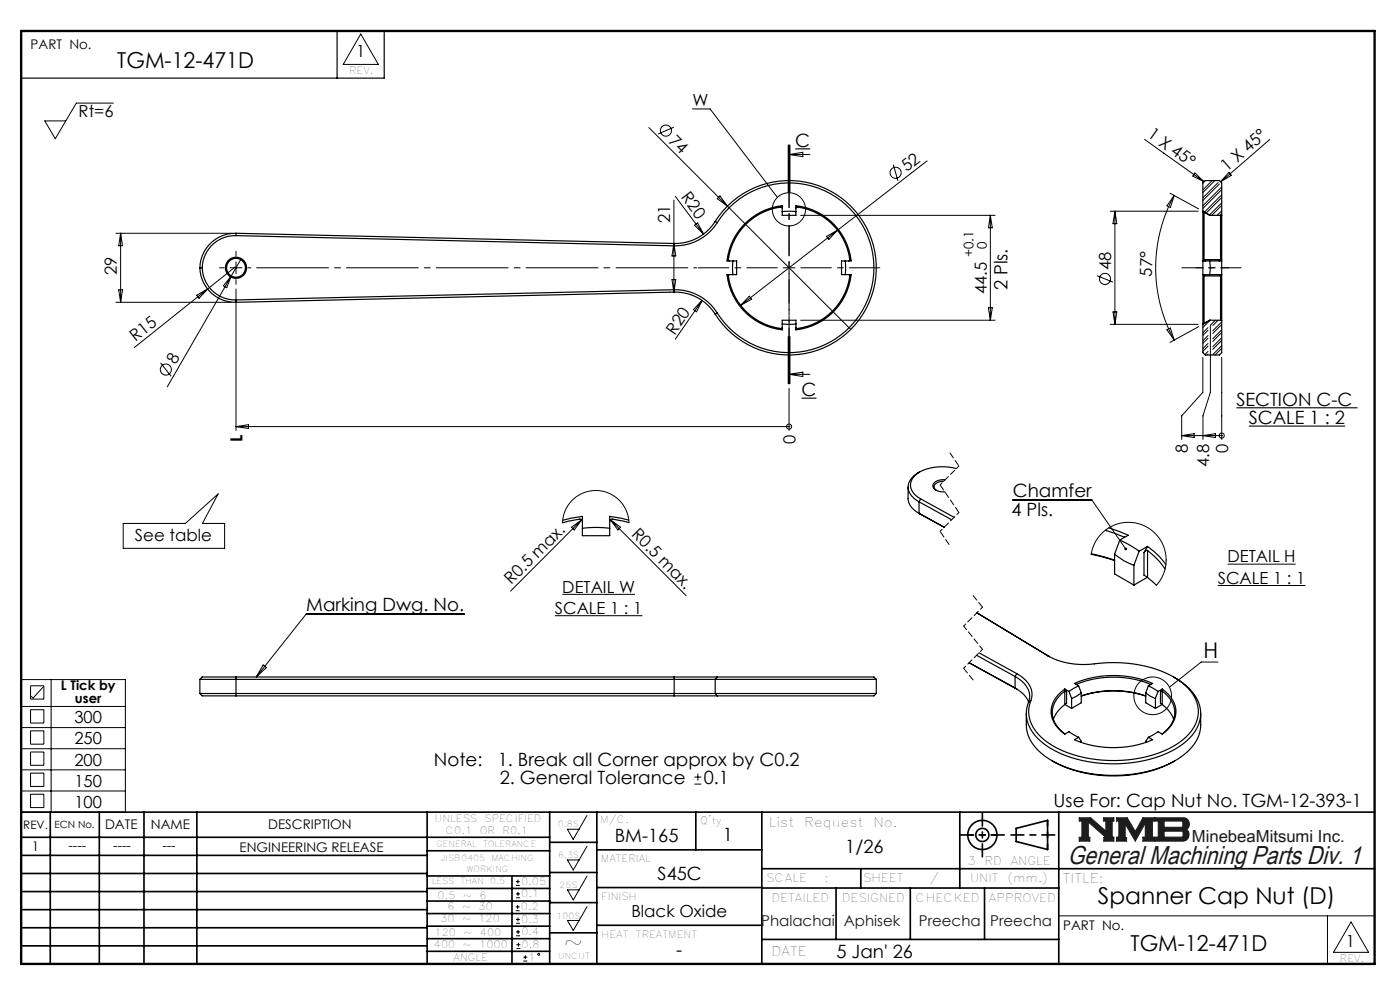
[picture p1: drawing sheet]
<svg xmlns="http://www.w3.org/2000/svg" width="297mm" height="210mm" viewBox="0 0 297 210" stroke-linecap="round" stroke-linejoin="round" font-family="sans-serif">
<g fill="none" stroke="#000" stroke-width=".35">
<path d="M4.5 172.3h287.1M4.5 177.6h112.1M10.7 172.3v32.2M21.1 172.3v32.2M30.5 172.3v32.2M41.8 172.3v32.2M90.6 172.3v32.2M116.6 172.3v32.2M116.6 178.7h10M126.6 172.3v32.2M147.6 172.3v8M161.6 172.3v32.2"/>
<path d="M203.6 172.3v16.1M215.6 175.7l6.6-1.7v6.2l-6.6-1.7zM224.6 172.3v32.2M4.5 185.3h86.1M4.5 181.4h86.1M4.5 189.1h86.1M4.5 193h86.1M4.5 196.8h86.1M90.6 199.1h26M90.6 193.8h26M90.6 188.5h26M90.6 191.1h26"/>
<path d="M90.6 180.5h26M90.6 185.8h26M90.6 196.5h26M108.6 185.8v18.5M116.6 185.1h10M116.6 191.5h10M116.6 197.9h10M126.6 196.3h35M126.6 188.3h35M126.6 180.3h35M161.6 184.3h130M161.6 199.3h63"/>
<path d="M161.6 188.4h63M177.4 188.4v10.9M182.6 184.3v4.1M193.1 188.4v10.9M208.9 188.4v10.9M4.5 200.6h86.1M90.6 201.8h26"/>
<circle cx="208.4" cy="177.1" r="3.1"/>
<circle cx="208.4" cy="177.1" r="1.39"/>
</g>
<path d="M228.9 173.5h2.5l3.2 2.8v-2.1h-.5v-.7h2.2v.7h-.4v3.4h.4v.8h-2.1v-.8h.4l-3.7-3.2v3.2h.3v.8h-2.3v-.8h.6v-3.4h-.6zM236.9 173.5h2.2l1.7 2.9 1.7-2.9h2.4v.7h-.4v3.4h.4v.8h-2.4v-.8h.5v-3l-2.2 3.8-2.1-3.6v2.9h.3v.7h-2.1v-.8h.5v-3.4h-.5zM245.2 173.5h5.9a1.34 1.34 0 0 1 1.2 1 1.34 1.34 0 0 1-.7 1.5 1.33 1.33 0 0 1 .6 1.4 1.33 1.33 0 0 1-1.2 1h-5.8v-.8h.5v-3.4h-.5zM247 174.2h3.7l.2 .2v.8l-.3 .3h-3.6zM247 176.3h3.8l.2 .3v.7l-.4 .3h-3.6z" fill="none" stroke="#191924" stroke-width=".21"/>
<path d="M76.5 7.2l3.8 6.5h-7.5zM124.5 173l-2.9 5-1.2-2.1h2.4M124.5 179.5l-2.9 5.1-1.2-2.2h2.4M124.5 185.8l-2.9 5.1-1.2-2.1h2.4M124.5 192.3l-2.9 5.1-1.2-2.1h2.4M224.6 194.3h67M281.6 194.3v10.2M286.6 195.6l3.7 6.4h-7.4z" fill="none" stroke="#000" stroke-width=".21"/>
<path d="M6.6 147.7l.4 .4M7 148.1l2.1-2.3" fill="none" stroke="#000" stroke-width=".21" stroke-dasharray="6.3 1.3 1.3 1.3"/>
<path d="M4.5 6.6h287.1" fill="none" stroke="#000" stroke-width=".21" stroke-dasharray="6.3 1.3 1.3 1.3" stroke-dashoffset="1.9"/>
<path d="M71.5 6.6v10M81.5 6.6v10h-77" fill="none" stroke="#000" stroke-width=".25"/>
<path d="M205.3 177.1h6.2M222.2 174v6.2" fill="none" stroke="#000" stroke-width=".35" stroke-dasharray="15.2 1.3 1.3 1.3" stroke-dashoffset="14.1"/>
<path d="M203.8 177.1h9.2M208.4 172.5v9.2M214.5 177.1h9.3" fill="none" stroke="#000" stroke-width=".35" stroke-dasharray="15.2 1.3 1.3 1.3" stroke-dashoffset="12.5"/>
<path d="M4.5 6.6h287.1v197.9h-287.1z" fill="none" stroke="#000" stroke-width=".5"/>
<path d="M228.9 173.5v.7h.6v3.4h-.6v.8h2.3v-.8h-.3v-3.2l3.7 3.2h-.4v.8h2.1v-.8h-.4v-3.4h.4v-.7h-2.2v.7h.5v2.1l-3.2-2.8zM236.9 173.5v.7h.5v3.4h-.5v.8h2.1v-.7h-.3v-2.9l2.1 3.6 2.2-3.8v3h-.5v.8h2.4v-.8h-.4v-3.4h.4v-.7h-2.4l-1.7 2.9-1.7-2.9zM247 176.3h3.7l.3 .3v.7l-.3 .3h-3.7zM245.2 173.5v.7h.5v3.4h-.5v.8l6.2-.1 .6-.4 .2-.8-.1-.7-.5-.4a1.34 1.34 0 0 0 .7-1.5 1.34 1.34 0 0 0-1.2-1zM247 174.2h3.7l.2 .2v.8l-.3 .3h-3.6z" fill-rule="evenodd" fill="#191924"/>
<g fill="none" stroke="#000" stroke-width=".21">
<path d="M24.1 21.9h-7.9l-4.5 7.5-2.2-3.8h4.5M137.6 27.1l16.7 16.6M142.9 27l-3.3 1.4M146.9 23.1h3.7l14.3 18.8M167.2 30.8v10M167.4 30.8v10M167.4 32.8h4.4M167.4 32.8l2.9-.5v.9zM167.6 30.8v10M189.5 34.9l1 3.5M196.7 34.1l-19 14.7M242.8 29.6l12.6 9"/>
<path d="M253.5 36.7l1.9 1.9-2.4-1.2zM257.2 38.3l-2 2M257.7 38.3l-2.5 2.5M258.4 38.7l-3.2 3.3M258.7 39l-3.5 3.5M259.2 39.6l-4 4M260.7 36.6l.5 .6-2.3 1.4zM269.4 29.6l-10.5 9M24.6 49.5h24.5M25.6 49.5v14.6M25.6 49.5l.4 2.6h-.8zM48.8 56.8h2.5"/>
<path d="M49.1 58.5l-1 2.5-.7-.4zM49.9 56.6l-5.9 4.7M50.1 55.6v2.5M51.1 55.1l-15.6 27M142 51.7h.1M142.6 59.3h.8l-.4 2.7zM143 42.4v19.6M143 51.7l.4 2.6h-.8zM143.3 41.7l6 8M147.3 47.8l.7-.5 1.3 2.4zM152.2 42.1l.5-.5 1.6 2.1zM154.3 43.7l26.2 26.2"/>
<path d="M166.1 56.8h2.5M167.4 55.6v2.5M169.8 45.7h41.3M175.3 50.1l2.4-1.3-1.9 2zM177.7 48.8l-20.6 16M210.1 45.7v22.2M210.1 45.7l.4 2.6h-.8zM232.7 58.5l3.4 1.3M235.5 44.8h18.7M236.5 44.8v24M236.5 44.8l.4 2.6h-.8zM248.2 41l6.1 3.3"/>
<path d="M249.1 41.5a31.9 31.9 0 0 0 0 30.6M249.1 41.5l-.8 2.5-.7-.3zM259.2 41.3l-3.7 3.7M259.2 43l-2.6 2.6M259.2 44.7l-1 1M259.2 40.2l-4 4M259.2 41.9l-3.3 3.3M259.2 43.6l-2.1 2.1M259.2 45.3l-.4 .4M24.6 64.1h24.5M25.2 61.5h.8l-.4 2.6zM34.1 77l2.2 2.8"/>
<path d="M41.7 62.6l2.3-1.3-1.8 2zM44 61.3l-15.5 12.4M50.1 61.3v30M142 62h.1M148.9 63.7l-5.6 8.3M148.9 63.7l-1.1 2.4-.7-.4zM159 62.8l.5 .7-2.4 1.3zM167.2 71.4v10M167.4 71.4v10M167.4 79.4l2.9-.5v1zM167.4 79.4h4.4M167.6 71.4v10z"/>
<path d="M169.8 67.9h41.3M209.7 65.3h.8l-.4 2.6zM235.5 68.8h18.7M236.1 66.2h.8l-.4 2.6zM247.6 69.9l.7-.3 .8 2.5zM254.3 69.3l-6.1 3.3M255.2 75.8v7.4l-4.5 5v5M255.4 68.7l-.2 .2M256.3 69.5l-1.1 1.1M256.3 71.2l-1.1 1.1M256.3 72.9l-1.1 1.1M256.3 74.5l-.7 .7"/>
<path d="M256.3 70.1l-1.1 1.1M256.3 71.7l-1.1 1.1M256.3 73.4l-1.1 1.1M256.3 75.1l-.2 .2M256.6 68l-1.4 1.5M256.8 68.9v14.3l-1.6 5v5M257.8 67.9l-1 1M258.4 67.9l-1.1 1.2M259.2 75.8v17.4M259.2 68.3l-1.9 1.9M259.2 70l-1.9 1.9M259.2 71.6l-1.9 1.9"/>
<path d="M259.2 73.3l-1.9 1.9M259.2 68.8l-1.9 1.9M259.2 70.5l-1.9 1.9M259.2 72.2l-1.9 1.9M259.2 73.9l-1.4 1.4M50.1 90.5h117.3M50.1 90.5l2.6-.4v.8zM167.4 90.5h.1M167.4 82.4v8.9M250.7 92.4h8.5M250.7 92.4l2.6-.4v.8zM255.2 92.4l2.6-.4v.8z"/>
<path d="M259.2 92.4h.1M26.1 111h13.2l7-6.2-3.4 6.2h4.8v5.3h-21.6zM121.2 111.8l2.2-1.5-1.6 2.1zM123.4 110.3l-15.1 15.1M129.5 110.3l16.1 16M129.5 110.3l2.2 1.5-.6 .6zM133.4 110.9l-.2-1.4-.4-1.3-.7-1.2-.9-1-1-.9-1.2-.6-1.3-.3-1.4-.2-1.3 .2-1.3 .4-1.1 .6-1.1 .8-.9 1.1-.7 1.2-.4 1.3-.2 1.3M214.9 106h16.7l7.2 10.4M231.5 117.6l.5-1.8 .9-1.7 1.2-1.3 1.6-1.1 1.7-.7 1.9-.2 1.8 .2 1.7 .6 1.6 .9 1.3 1.4 1 1.6 .5 1.8 .2 1.8-.3 1.9-.7 1.6-1.1 1.6M260.4 119.7h14.5M98.5 130.3h-33.6l-10.5 13.3M117.7 130.6h18.6"/>
<path d="M119.3 126.1h15.4M258.4 124.2h18.5M4.5 144.2h22.1v28.1h-22.1zM4.5 149.9h22.1M4.5 154.3h22.1M4.5 158.8h22.1M6.5 145.5h2.8v2.8h-2.8zM6.5 150.5h2.8v2.9h-2.8zM6.5 155h2.8v2.9h-2.8zM6.5 159.5h2.8v2.8h-2.8zM10.8 144.2v28.1M55.8 141l.7 .6-2.1 2z"/>
<path d="M258.4 140.4h-3.6l-6.7 5.4M4.5 163.3h22.1M4.5 167.8h22.1M6.5 164h2.8v2.8h-2.8zM6.5 168.5h2.8v2.8h-2.8zM147.3 166.3h1.5M147.3 164.8h1.5M148 164.1v1.5M109.4 193.2h.8M109.4 192.4h.8M109.5 187.8h.8M109.5 187h.8"/>
<path d="M109.5 195.9h.8M109.5 195h.8M109.5 190.4h.8M109.5 189.6h.8M109.5 198.5h.8M109.5 197.7h.8M109.8 192v.8M109.9 186.6v.8M109.9 194.6v.8M109.9 189.2v.8M109.9 197.3v.8M110 200v.8"/>
<path d="M109.6 201.2h.8M109.6 200.4h.8M111 203.9h.9M111 203h.9M111.4 202.6v.9"/>
<circle cx="141.3" cy="27.7" r="1.18"/>
<circle cx="190" cy="36.6" r="1.18"/>
<circle cx="167.4" cy="44.4" r="3.5"/>
<circle cx="234.4" cy="59.2" r="1.18"/>
<circle cx="35.2" cy="78.4" r="1.18"/>
<circle cx="167.4" cy="90.5" r=".54"/>
<circle cx="259.2" cy="92.4" r=".54"/>
<circle cx="244.5" cy="147.6" r="4"/>
<circle cx="114.3" cy="202.4" r=".2"/>
</g>
<path d="M168.7 31.6h3.2M170.1 84.5h3.1M262.3 86.5h25.7M264.9 90.4h20.5" fill="none" stroke="#000" stroke-width=".24"/>
<path d="M167.4 30.8v50.6" fill="none" stroke="#000" stroke-width=".21" stroke-dasharray="6.3 1.3 1.3 1.3" stroke-dashoffset="3.3"/>
<path d="M201.4 95.9l2 3M199.4 112.7l2 2.9" fill="none" stroke="#000" stroke-width=".21" stroke-dasharray="1.3 .6" stroke-dashoffset="-.2"/>
<path d="M203.4 98.9l-4 4M203.4 108.7l-4 4M208.4 128.8l-4 4M208.4 137.7l-4 4" fill="none" stroke="#000" stroke-width=".21" stroke-dasharray="1.3 .6" stroke-dashoffset=".7"/>
<path d="M199.4 102.9l4 5.8" fill="none" stroke="#000" stroke-width=".21" stroke-dasharray="1.3 .6" stroke-dashoffset="-.1"/>
<path d="M206.4 126.3l2 2.5M204.4 141.7l2 2.5" fill="none" stroke="#000" stroke-width=".21" stroke-dasharray="1.3 .6"/>
<path d="M204.4 132.8l4 4.9" fill="none" stroke="#000" stroke-width=".21" stroke-dasharray="1.3 .6" stroke-dashoffset=".3"/>
<path d="M164.9 56.8h-16.8M167.4 54.3v-16.7M167.4 59.3v16.8M169.9 56.8h16.7" fill="none" stroke="#000" stroke-width=".21" stroke-dasharray="15.2 1.3 1.3 1.3" stroke-dashoffset="8.8"/>
<path d="M47.6 56.8h-1M50.1 54.3v-1M50.1 59.3v1" fill="none" stroke="#000" stroke-width=".21" stroke-dasharray="15.2 1.3 1.3 1.3"/>
<path d="M52.6 56.8h95.2" fill="none" stroke="#000" stroke-width=".21" stroke-dasharray="15.2 1.3 1.3 1.3" stroke-dashoffset="-1.9"/>
<path d="M263.3 56.8h-12.6" fill="none" stroke="#000" stroke-width=".21" stroke-dasharray="15.2 1.3 1.3 1.3" stroke-dashoffset="10.9"/>
<path d="M253.7 56.8h7" fill="none" stroke="#000" stroke-width=".21" stroke-dasharray="15.2 1.3 1.3 1.3" stroke-dashoffset="13.6"/>
<path d="M238.6 116.3l.4-.1v.4l-.2-.2 .2 .3h-.4z" fill="#000"/>
<g fill="none" stroke="#000" stroke-width=".25">
<path d="M42.4 56.8a7.5 7.5 0 0 0 7.7 7.3M42.4 56.8h.5M42.9 56.8a7 7 0 0 0 7.2 6.8M50.1 50a7 7 0 0 0-7.2 6.8M50.1 50l92.9 2.2M50.1 49.5a7.5 7.5 0 0 0-7.7 7.3M50.1 49.5v.5M50.1 49.5l92.9 2.2M143 51.7v.5M151.7 47a10 10 0 0 1-8.7 4.7M151.7 47a18.5 18.5 0 0 1 27.8-4.2 18.5 18.5 0 0 1 0 28 18.5 18.5 0 0 1-27.8-4.2M151.7 47l.5 .2"/>
<path d="M152.2 47.2a10.5 10.5 0 0 1-9.2 5M152.2 47.2a18 18 0 0 1 26.9-4 18 18 0 0 1 0 27.2 18 18 0 0 1-26.9-4M154.8 58.3h-.2a12.6 12.6 0 0 0 11.3 11.3v-.2M155.5 55.4v2.9M157.6 47.9a13.3 13.3 0 0 1 8.3-4.3v2.1h2.9v-2.1a13.2 13.2 0 0 1 11.8 11.8h-2.1v2.9h2.1a13.2 13.2 0 0 1-11.8 11.7v-2.1h-2.9v2.1a13.2 13.2 0 0 1-11.7-11.7h2.1v-2.9h-2.1a13.3 13.3 0 0 1 3.4-7.5zM165.9 44.9h2.9M165.9 44.2v-.2a12.6 12.6 0 0 0-11.3 11.3l.2 .1M168.8 44.2l.1-.2a12.6 12.6 0 0 1 11.3 11.3l-.2 .1M179.3 55.4v2.9M180 58.3h.2a12.6 12.6 0 0 1-11.3 11.3l-.1-.2M255.2 44.9l1.6 .8M255.2 44.8v.1"/>
<path d="M255.2 58.3v10.4M255.2 44.9v10.5M255.2 55.4v2.9M255.2 55.4h4M255.2 58.3h4M255.2 44.8v-6l.5-.5h3l.5 .5v6.9M255.2 44.8l1.6 .9M255.4 58.5v10.1M255.4 45v10.1M255.4 55.1l.3 .3M255.4 58.5h3.5M255.4 55.1h3.5"/>
<path d="M255.7 58.3l-.3 .2M256.6 55.4a6.2 6.2 0 0 1 0 2.9M256.8 45.7h2.4M258.6 58.3l.3 .2M258.9 58.5v9.4M258.9 55.1l-.3 .3M258.9 45.7v9.4M259.2 58.3v9.6M259.2 45.7v9.7M259.2 55.4v2.9M50.1 63.6v.5M143 61.5a10.5 10.5 0 0 1 9.2 4.9"/>
<path d="M143 61.5l-92.9 2.1M143 61.5v.5M143 62a10 10 0 0 1 8.7 4.6M143 62l-92.9 2.1M152.2 66.4l-.5 .2M165.9 68.7h2.9M255.2 68.7v.1M256.8 67.9l-1.6 .8M256.8 67.9l-1.6 .9M256.8 67.9h2.4M259.2 67.9v6.9l-.5 .5h-3l-.5-.5v-6M202.9 99.4a11.1 11.1 0 0 0-7.8 .7"/>
<path d="M123.5 112.1a24 24 0 0 1 5.8 0M123.5 110.6l-.1-.4-.4-.1-3.7 .8M129.3 110.6l.2-.4 .4-.1 3.5 .8M133.4 110.3l-4.1-.8v4.1h-5.8v-4.1l-4.1 .9M192.6 103.3v2.5a3.7 3.7 0 0 0 2.4 3.1M194.8 108.8l.5 .3-.1-.1M195 106.4l6.9 3.9M195 108.9l5.3 2.9M195 106.4v2.5M195.1 100.1a2.98 2.98 0 0 0-1.6 4.1 4.6 4.6 0 0 0 1.8 1.6M195.1 100.1a3.6 3.6 0 0 0-2.3 4.1 4.3 4.3 0 0 0 2.2 2.2M195.3 105.8l7.1 3.9"/>
<path d="M195.3 105.8l-.3 .6M200.2 102.1a1.56 1.56 0 0 0-2 1.4l.4 .5M200.5 101.8a2.54 2.54 0 0 0-2.6 1 1.28 1.28 0 0 0 1.2 1.4l1.3 .1M231.5 117.6l5 1.3M231.5 117.5l5 1.3M234.5 112.5l4 1.5M235.2 112l4.1 1.5-1.7 1.1M236.5 117.5a11.6 11.6 0 0 0 4.1 2.4M236.5 117.5v4.2l4.1 2.4M237.6 114.6l2.1 1.1 2 1.2M237.6 114.6l-1.1 2.9M240.6 119.9v4.2"/>
<path d="M241.7 116.9l-1.1 3M242.7 117.2v4.8l.7 .5M243.4 116.8a14.3 14.3 0 0 1 3.8 3.9M243.4 116.8h-.3l-.4 .4M243.4 116.8v5.7M243.4 115.9a15.3 15.3 0 0 1 3.9 3.9M243.4 115.9l-.7 1.3M243.4 115.9l-1.7 1M207.2 139l8.1 4.5M207.2 130l15.4 9.3M207.7 138.5l8 4.4M222.6 139.3l-.3-.2a16.8 16.8 0 0 0 11.3 1.6 25.7 25.7 0 0 1 16.9 3.9 7.5 7.5 0 0 1 3.4 8.2 11.7 11.7 0 0 1-7 6.5 28.4 28.4 0 0 1-23.7-1.2 8.9 8.9 0 0 1-5-7.1l.5-2.4"/>
<path d="M243.4 122.5l-2.8 1.6M243.4 122.5l1.9 1.7M42.4 144.1h7.7M42.4 147.1h7.7M42.4 147.1l.5 .5h7.2M42.4 144.1v3M50.1 143.6h-7.2l-.5 .5M50.1 143.6v.5M50.1 147.6h92.9M50.1 143.6h92.9M50.1 144.1v3M50.1 147.1v.5"/>
<path d="M50.1 144.1h92.9M50.1 147.1h92.9M143 147.6h9.2M143 143.6h9.2M143 143.6v.5M143 147.1h8.7M143 144.1h8.7M143 147.1v.5M143 144.1v3M151.7 147.1h34.2M151.7 144.1h34.2M151.7 147.1l.5 .5"/>
<path d="M151.7 144.1v3M152.2 143.6h33.2l.5 .5M152.2 143.6l-.5 .5M185.9 147.1l-.5 .5h-33.2M185.9 144.1v3M205.6 140.6l10.1 5.5-.4-.1M215.3 143.5a4.8 4.8 0 0 1 3.1 4.9l-.2 .6M215.3 146a6 6 0 0 1 2.9 2.9M215.3 143.5v2.5M215.7 142.9a5.1 5.1 0 0 1 3.2 5.1l-.2 .6M215.7 142.9l-.4 .6M217.7 151.3a8.6 8.6 0 0 0 1.9 7.1 19.8 19.8 0 0 0 12.5 5.8 28 28 0 0 0 17.7-3.1 9.3 9.3 0 0 0 4.9-9.8"/>
<path d="M218.7 148.6l-.5 .4M225.9 146.2a5.4 5.4 0 0 0-2.6 6.4 7 7 0 0 0 2.6 3.1M225.9 155.7l.9-.5 2 1.2M225.9 146.2l.4 .6M225.9 146.2l.9 .5M225.9 146.6l.4 .2M225.9 146.6a5.1 5.1 0 0 0-1.8 7.3l1.8 1.8M225.9 149.5a6.9 6.9 0 0 0-2.4 3.1M225.9 146.6v2.9M225.9 149.4l1.4 .9M226.3 146.8v2.4l-.4 .3M226.8 146.7l.5 1.5"/>
<path d="M227.3 148.2v2.1M228.3 145.2a20.6 20.6 0 0 1 15.8 0M228.8 145.5l-2 1.2M228.8 156.4l-.9 .5a21.3 21.3 0 0 0 16.6 0l-.9-.5M228.8 145.5l-.9-.5a21.3 21.3 0 0 1 16.6 0l-.9 .5M228.8 156.4l.6 .8v.3M228.8 145.5l.6 1.5M229.4 147.6a21.4 21.4 0 0 1 13.7 0M229.4 147.7a21.8 21.8 0 0 1 13.7 0M229.4 147l-1 .7-1.1 .5M229.4 147v2.1l-2.1 1.2M243.1 147l1 .7 1 .5"/>
<path d="M243.1 147v2.1l2 1.2M243.6 145.5l2.1 1.2M243.6 156.4l-.5 .8v.3M243.6 145.5l-.5 1.5M245.1 148.2v2.1M245.7 146.7l-.6 1.5M246.2 146.8v2.4l.4 .3M246.5 149.4l-1.4 .9M246.6 146.6a5.1 5.1 0 0 1 1.7 7.3l-1.7 1.8M246.6 146.6l-.4 .2M246.6 149.5a6.9 6.9 0 0 1 2.4 3.1M246.6 146.6v2.9"/>
<path d="M246.6 155.7l-.9-.5-2.1 1.2M246.6 146.2a5.4 5.4 0 0 1 2.5 6.4 7 7 0 0 1-2.5 3.1M246.6 146.2l-.4 .6M246.6 146.2l-.9 .5M249 143.6a10.4 10.4 0 0 1 5.7 6.9 8.1 8.1 0 0 1-4 7.5 26.9 26.9 0 0 1-18.6 3.8 19.8 19.8 0 0 1-12.5-5.8 6.8 6.8 0 0 1-1.4-7M223.1 161.3a28 28 0 0 0 26.2 0"/>
<circle cx="50.1" cy="56.8" r="2"/>
<circle cx="50.1" cy="56.8" r="2.25"/>
</g>
<text font-size="5.5" fill="#191924" x="226.5" y="183.2">General Machining Parts Div. 1</text>
<g font-size="4.9">
<text x="232.9" y="191.7">Spanner Cap Nut (D)</text>
<text x="119.6" y="201.6">~</text>
</g>
<g font-size="4.7">
<text x="24.9" y="14.4">TGM-12-471D</text>
<text x="239.8" y="201.7">TGM-12-471D</text>
</g>
<text font-size="4.6" x="255.3" y="139.5">H</text>
<g font-size="3.9">
<text x="168.7" y="31.2">C</text>
<text x="213.7" y="61.6" transform="rotate(-90 213.7 61.6)">2 Pls.</text>
<text x="170.1" y="84">C</text>
<text x="262.3" y="86.1">SECTION C-C</text>
<text x="264.9" y="90">SCALE 1 : 2</text>
<text x="214.9" y="105.4">Chamfer</text>
<text x="214.6" y="109.4">4 Pls.</text>
<text x="65" y="129.7">Marking Dwg. No.</text>
<text x="92" y="162.4">Note:</text>
<text x="105.6" y="162.4">1. Break all Corner approx by C0.2</text>
<text x="106" y="166.3">2. General Tolerance</text>
<text x="149.3" y="166.3">0.1</text>
<text x="223.5" y="171.2">Use For: Cap Nut No. TGM-12-393-1</text>
<text x="130.4" y="178.7">BM-165</text>
<text x="153.3" y="178.4">1</text>
<text x="179.3" y="181">1/26</text>
<text x="139.5" y="186.7">S45C</text>
<text x="143.5" y="202.9">-</text>
<text x="177.4" y="203.2">5 Jan' 26</text>
</g>
<g font-size="3.5">
<text x="75.6" y="12.1">1</text>
<text x="146.9" y="22.4">W</text>
<text x="16.7" y="24.9">Rt=6</text>
<text x="243.3" y="28.9" transform="rotate(36 243.3 28.9)">1 X 45°</text>
<text x="141.7" y="30" transform="rotate(45 141.7 30)">74</text>
<text x="144.3" y="41.8" transform="rotate(53 144.3 41.8)">R20</text>
<text x="192.4" y="36.5" transform="rotate(-38 192.4 36.5)">52</text>
<text x="260.3" y="36.4" transform="rotate(-41 260.3 36.4)">1 X 45°</text>
<text x="142.2" y="47.3" transform="rotate(-90 142.2 47.3)">21</text>
<text x="24.8" y="58.3" transform="rotate(-90 24.8 58.3)">29</text>
<text x="235.8" y="57.2" transform="rotate(-90 235.8 57.2)">48</text>
<text x="244.3" y="58.7" transform="rotate(-89 244.3 58.7)">57°</text>
<text x="209.3" y="62.4" transform="rotate(-90 209.3 62.4)">44.5</text>
<text x="143.1" y="71.2" transform="rotate(-55 143.1 71.2)">R20</text>
<text x="28.8" y="72.5" transform="rotate(-39 28.8 72.5)">R15</text>
<text x="37.3" y="77.4" transform="rotate(-60 37.3 77.4)">8</text>
<text x="51.4" y="93.8" transform="rotate(-90 51.4 93.8)">L</text>
<text x="168.7" y="94.2" transform="rotate(-90 168.7 94.2)">0</text>
<text x="252" y="96.1" transform="rotate(-90 252 96.1)">8</text>
<text x="256.5" y="99.1" transform="rotate(-90 256.5 99.1)">4.8</text>
<text x="260.5" y="96.1" transform="rotate(-90 260.5 96.1)">0</text>
<text x="133.8" y="113.5" transform="rotate(45 133.8 113.5)">R0.5 max.</text>
<text x="28.6" y="114.8">See table</text>
<text x="260.4" y="119.3">DETAIL H</text>
<text x="108.5" y="124.1" transform="rotate(-45 108.5 124.1)">R0.5 max.</text>
<text x="119.3" y="125.7">DETAIL W</text>
<text x="258.4" y="123.8">SCALE 1 : 1</text>
<text x="117.7" y="130.2">SCALE 1 : 1</text>
<text x="15.8" y="153.4">300</text>
<text x="15.8" y="157.9">250</text>
<text x="15.8" y="162.4">200</text>
<text x="15.8" y="166.9">150</text>
<text x="15.8" y="171.4">100</text>
<text x="133.9" y="194.6">Black Oxide</text>
<text x="285.5" y="200.9">1</text>
</g>
<text font-size="3.5" fill="#191924" x="252.8" y="178.5">MinebeaMitsumi Inc.</text>
<g font-size="3.2" fill="#191924">
<text x="161.5" y="196.5">Phalachai</text>
<text x="179" y="196.5">Aphisek</text>
<text x="194.9" y="196.5">Preecha</text>
<text x="210.1" y="196.5">Preecha</text>
</g>
<g font-size="2.8">
<text x="6.5" y="10.4">PART No.</text>
<text x="209.3" y="52.8" transform="rotate(-90 209.3 52.8)">0</text>
<text x="206.5" y="54.6" transform="rotate(-90 206.5 54.6)">+0.1</text>
<text x="12.9" y="146.4">L Tick by</text>
<text x="15.9" y="149.2">user</text>
<text x="22.3" y="175.9">DATE</text>
<text x="32" y="175.9">NAME</text>
<text x="56.9" y="175.9">DESCRIPTION</text>
<text x="163.1" y="175.3">List</text>
<text x="170.6" y="175.3">Request</text>
<text x="185.3" y="175.3">No.</text>
<text x="6.8" y="180.6">1</text>
<text x="14.5" y="180.3">----</text>
<text x="24" y="180.3">----</text>
<text x="34.5" y="180.3">---</text>
<text x="50.8" y="180.7">ENGINEERING RELEASE</text>
<text x="225.5" y="187.2">TITLE:</text>
<text x="225.6" y="197.2">PART No.</text>
<text x="163.7" y="202.9">DATE</text>
</g>
<g font-size="2.5">
<text x="4.9" y="175.9">REV.</text>
<text x="205.2" y="183.5">3</text>
<text x="208.9" y="183.5">RD</text>
<text x="214.4" y="183.5">ANGLE</text>
<text x="162.5" y="187.2">SCALE</text>
<text x="163.7" y="191.4">DETAILED</text>
<text x="174.9" y="187.2">:</text>
<text x="178.6" y="191.4">DESIGNED</text>
<text x="183.1" y="187.2">SHEET</text>
<text x="194.2" y="191.4">CHECKED</text>
<text x="197.2" y="187.2">/</text>
<text x="205.8" y="187.2">UNIT</text>
<text x="209.8" y="191.4">APPROVED</text>
<text x="213.7" y="187.2">(mm.)</text>
</g>
<g font-size="2.1">
<text x="74.1" y="15.7">REV.</text>
<text x="11.6" y="175.6">ECN No.</text>
<text x="92.2" y="174.4">UNLESS</text>
<text x="94.5" y="177">C0.1</text>
<text x="101.8" y="177">OR</text>
<text x="102.8" y="174.4">SPECIFIED</text>
<text x="106.6" y="177">R0.1</text>
<text x="127.3" y="174.6">M/C.</text>
<text x="148.6" y="174.7">Q'ty</text>
<text x="127.5" y="182.7">MATERIAL</text>
<text x="92.8" y="190.7">0.5</text>
<text x="98.2" y="190.7">~</text>
<text x="101.7" y="190.7">6</text>
<text x="110.6" y="187.7">0.05</text>
<text x="110.6" y="190.4">0.1</text>
<text x="127.6" y="190.8">FINISH</text>
<text x="93.4" y="195.6">30</text>
<text x="94.9" y="193">6</text>
<text x="98" y="195.6">~</text>
<text x="98" y="193">~</text>
<text x="101.5" y="195.6">120</text>
<text x="101.5" y="193">30</text>
<text x="110.5" y="193.1">0.2</text>
<text x="110.6" y="195.8">0.3</text>
<text x="92.1" y="201">400</text>
<text x="92.2" y="198.5">120</text>
<text x="96.2" y="203.8">ANGLE</text>
<text x="98.2" y="201">~</text>
<text x="98.3" y="198.5">~</text>
<text x="101.7" y="201">1000</text>
<text x="101.8" y="198.5">400</text>
<text x="110.6" y="198.4">0.4</text>
<text x="110.7" y="201.1">0.8</text>
<text x="112.1" y="203.8">1</text>
<text x="127.6" y="198.9">HEAT</text>
<text x="134.9" y="198.9">TREATMENT</text>
<text x="284.3" y="204">REV.</text>
</g>
<g font-size="1.8">
<text x="92.6" y="179.6">GENERAL</text>
<text x="102.5" y="179.6">TOLERANCE</text>
<text x="118.4" y="175.5">0.8S</text>
<text x="93.5" y="182.6">JISB0405</text>
<text x="99" y="184.9">WORKING</text>
<text x="104.3" y="182.6">MACHING</text>
<text x="118.4" y="182">6.3S</text>
<text x="91.6" y="187.6">LESS</text>
<text x="97.7" y="187.6">THAN</text>
<text x="104" y="187.6">0.5</text>
<text x="118.7" y="188.3">25S</text>
<text x="118.1" y="194.8">100S</text>
<text x="118.4" y="203.3">UNCUT</text>
</g>
</svg>
